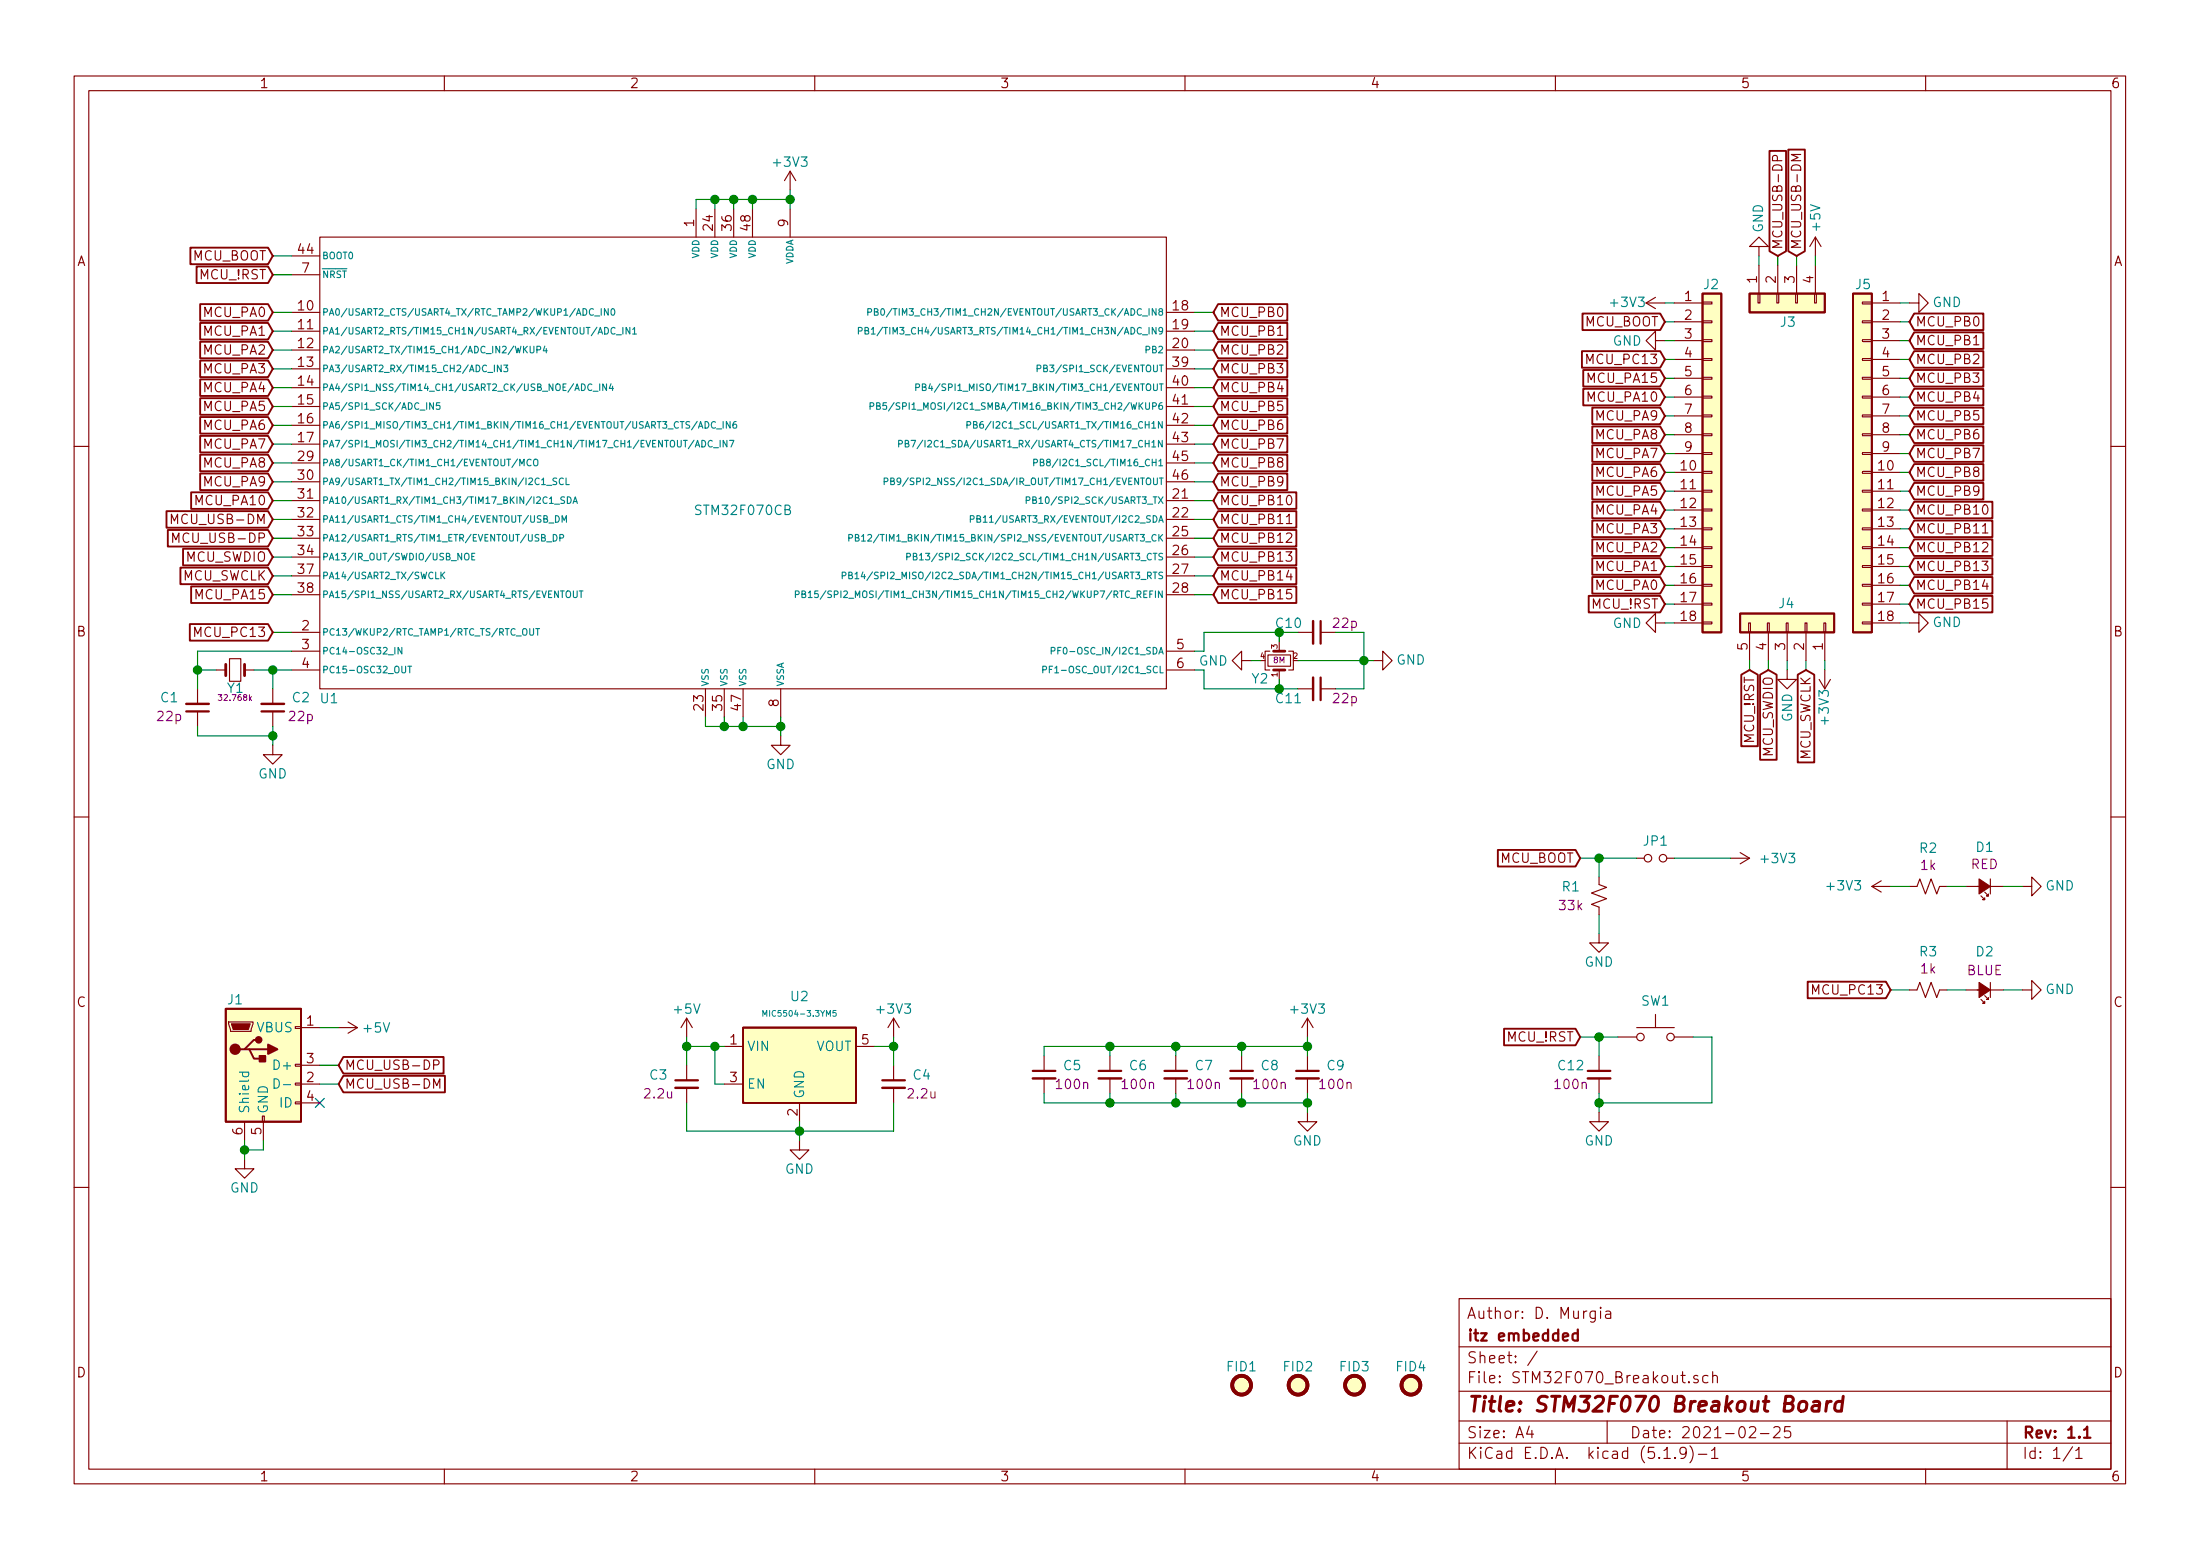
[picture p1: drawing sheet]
<svg xmlns="http://www.w3.org/2000/svg" width="297mm" height="210mm" viewBox="0 0 297 210" stroke-linecap="round" stroke-linejoin="round" font-family="sans-serif">
<g fill="none" stroke="#840000" stroke-width=".15">
<path d="M10 10.3h277v189.9h-277zM12 12.2h273v186.1h-273zM60 10.3v1.9M110 10.3v1.9M160 10.3v1.9M210 10.3v1.9M260 10.3v1.9M39.4 34.5h3.8M39.4 37.1h3.8M43.2 32h114.3v61h-114.3zM94 28.2v3.8M96.5 28.2v3.8"/>
<path d="M99.1 28.2v3.8M101.6 28.2v3.8M106.7 23.1l-.8 1.3M106.7 23.1v2.5M106.7 28.2v3.8M106.7 23.1l.7 1.3M237.4 39.6h.2v1.3h-.2zM237.5 33.3h1.3l-1.3-1.3-1.3 1.3h1.3v1.2M237.5 35.8v3.8M239.9 39.6h.3v1.3h-.3zM240 21.7l-.1-.6-.1-.1h-.4l-.1 .2v.5h1.3M240 35.8v3.8"/>
<path d="M242.4 39.6h.3v1.3h-.3zM242.6 35.8v3.8M243.1 20.8h-1.2l.9 .5-.9 .4h1.2M245 39.6h.2v1.3h-.2zM245.1 32v2.5M245.1 35.8v3.8M245.1 32l-.8 1.3M245.1 32l.8 1.3M39.4 42.2h3.8M39.4 44.7h3.8M39.4 47.2h3.8M39.4 49.8h3.8"/>
<path d="M39.4 52.3h3.8M39.4 54.9h3.8M39.4 57.4h3.8M39.4 59.9h3.8M157.5 42.2h3.8M157.5 44.7h3.8M157.5 47.2h3.8M157.5 49.8h3.8M157.5 52.3h3.8M157.5 54.9h3.8M157.5 57.4h3.8M157.5 59.9h3.8"/>
<path d="M222.2 40.9l1.3 .8M222.2 40.9h2.6M223.5 46v-1.3l-1.3 1.3 1.3 1.2v-1.2h1.3M223.5 40.1l-1.3 .8M226.1 40.9h3.8M226.1 43.4h3.8M226.1 46h3.8M226.1 48.5h3.8M226.1 51h3.8M226.1 53.6h3.8M226.1 56.1h3.8M226.1 58.7h3.8"/>
<path d="M229.9 58.5h1.2v.3h-1.2zM229.9 56h1.2v.3h-1.2zM229.9 53.5h1.2v.2h-1.2zM229.9 50.9h1.2v.3h-1.2zM229.9 48.4h1.2v.2h-1.2zM229.9 45.8h1.2v.3h-1.2zM229.9 43.3h1.2v.3h-1.2zM229.9 40.8h1.2v.2h-1.2zM251.5 58.5h1.2v.3h-1.2zM251.5 56h1.2v.3h-1.2zM251.5 53.5h1.2v.2h-1.2zM251.5 50.9h1.2v.3h-1.2z"/>
<path d="M251.5 48.4h1.2v.2h-1.2zM251.5 45.8h1.2v.3h-1.2zM251.5 43.3h1.2v.3h-1.2zM251.5 40.8h1.2v.2h-1.2zM252.7 40.9h3.8M252.7 43.4h3.8M252.7 46h3.8M252.7 48.5h3.8M252.7 51h3.8M252.7 53.6h3.8M252.7 56.1h3.8M252.7 58.7h3.8"/>
<path d="M257.8 40.9h1.3v-1.3l1.2 1.3-1.2 1.3v-1.3M10 60.2h2M23.1 70.7v-1.3l.4 .9 .5-.9v1.3M23.3 73.2v-1.3l.4 .9 .5-.9v1.3M39.4 67.6h3.8M39.4 70.1h3.8M39.4 72.6h3.8M39.4 75.2h3.8M39.4 77.7h3.8M39.4 62.5h3.8M39.4 65h3.8M157.5 67.6h3.8"/>
<path d="M157.5 70.1h3.8M157.5 72.6h3.8M157.5 75.2h3.8M157.5 77.7h3.8M157.5 62.5h3.8M157.5 65h3.8M173.7 70.7h.7M226.1 63.7h3.8M226.1 66.3h3.8M226.1 68.8h3.8M226.1 71.4h3.8M226.1 73.9h3.8"/>
<path d="M226.1 76.4h3.8M226.1 79h3.8M226.1 61.2h3.8M229.9 78.9h1.2v.2h-1.2zM229.9 76.3h1.2v.3h-1.2zM229.9 73.8h1.2v.2h-1.2zM229.9 71.2h1.2v.3h-1.2zM229.9 68.7h1.2v.3h-1.2zM229.9 66.2h1.2v.2h-1.2zM229.9 63.6h1.2v.3h-1.2zM229.9 61.1h1.2v.2h-1.2zM251.5 78.9h1.2v.2h-1.2z"/>
<path d="M251.5 76.3h1.2v.3h-1.2zM251.5 73.8h1.2v.2h-1.2zM251.5 71.2h1.2v.3h-1.2zM251.5 68.7h1.2v.3h-1.2zM251.5 66.2h1.2v.2h-1.2zM251.5 63.6h1.2v.3h-1.2zM251.5 61.1h1.2v.2h-1.2zM252.7 63.7h3.8M252.7 66.3h3.8M252.7 68.8h3.8M252.7 71.4h3.8M252.7 73.9h3.8"/>
<path d="M252.7 76.4h3.8M252.7 79h3.8M252.7 61.2h3.8M267.7 71.9h.7M285 60.2h2M26.7 93v2M26.7 96v2M29.2 90.4h1.3M31 88.9h1.5v3h-1.5zM33 90.4h1.3M36.8 93v2M36.8 96v2"/>
<path d="M39.4 85.3h3.8M39.4 90.4h3.8M39.4 80.3h3.8M39.4 87.9h3.8M95.2 93v3.8M97.8 93v3.8M100.3 93v3.8M105.4 99.3v1.3h1.3l-1.3 1.2-1.3-1.2h1.3M105.4 93v3.8M157.5 90.4h3.8M157.5 80.3h3.8M157.5 87.9h3.8"/>
<path d="M167.6 89.1v-1.2l-1.2 1.2 1.2 1.3v-1.3h1.3M171.2 88.4h3v1.5h-3zM171.4 87.9h-.6v2.5h.6M172.7 86.6v1.3M172.7 90.4v1.3M174 87.9h.6v2.5h-.6M175.3 93h2M175.3 85.3h2M178.3 93h2M178.3 85.3h2M185.4 89.1h1.3v-1.2l1.3 1.2-1.3 1.3v-1.3M223.5 84.1v-1.3l-1.3 1.3 1.3 1.2v-1.2h1.3"/>
<path d="M226.1 81.5h3.8M226.1 84.1h3.8M229.9 83.9h1.2v.3h-1.2zM229.9 81.4h1.2v.3h-1.2zM236.1 84.1h.2v1.2h-.2zM236.2 85.3v3.8M238.6 84.1h.3v1.2h-.3zM238.8 85.3v3.8M241.2 84.1h.2v1.2h-.2zM241.3 90.4v1.3h1.3l-1.3 1.3-1.3-1.3h1.3M241.3 85.3v3.8M243.7 84.1h.3v1.2h-.3z"/>
<path d="M243.8 85.3v3.8M245.6 91.7l.8 1.3M246.3 84.1h.2v1.2h-.2zM246.4 85.3v3.8M246.4 90.4v2.6M247.1 91.7l-.7 1.3M251.5 83.9h1.2v.3h-1.2zM251.5 81.4h1.2v.3h-1.2zM252.7 81.5h3.8M252.7 84.1h3.8M257.8 84.1h1.3v-1.3l1.2 1.3-1.2 1.2v-1.2M10 110.3h2"/>
<path d="M36.8 100.6v1.2h1.3l-1.3 1.3-1.2-1.3h1.2M215.9 118.4v1l1 .4-2 .7 2 .8-2 .7 1 .4v1M221 115.8h1M225 115.8h1.1M233.7 115.8h2.5M234.9 115.1l1.3 .7M236.2 115.8l-1.3 .8M252.7 119.6l1.3 .8M252.7 119.6h2.6M254 118.9l-1.3 .7M257.8 119.6h1l.4-1 .8 2 .7-2 .8 2 .4-1h1M265.4 119.6h5.1"/>
<path d="M268.7 118.6v2M273 119.6h1.3v-1.2l1.3 1.2-1.3 1.3v-1.3M285 110.3h2M30.9 137.9h3.3v.3l-.3 1h-2.8zM39.9 138.6h.7v.2h-.7zM40.6 138.7h2.6M45.7 138.7h2.6M47 137.9l1.3 .8M48.3 138.7l-1.3 .7M92.7 137.4l-.8 1.3M92.7 137.4v2.5M92.7 137.4l.8 1.3"/>
<path d="M120.6 137.4l-.7 1.3M120.6 137.4v2.5M120.6 137.4l.8 1.3M176.5 137.4l-.7 1.3M176.5 137.4v2.5M176.5 137.4l.8 1.3M215.9 126v1.2h1.3l-1.3 1.3-1.3-1.3h1.3M218.4 139.9h2.6M221 138.7h5.1M223.5 136.9v1.8M226.1 139.9h2.5M257.8 133.6h1l.4-1 .8 2 .7-2 .8 2 .4-1h1"/>
<path d="M265.4 133.6h5.1M267.5 120.9l.5 .5h-.3h.3v-.2M267.5 134.9l.5 .5h-.3h.3v-.3M268 120.4l.5 .5h-.3h.3v-.3M268 134.4l.5 .5h-.3h.3v-.3M268.7 132.6v2M273 133.6h1.3v-1.3l1.3 1.3-1.3 1.3v-1.3M33 156.5v1.2h1.3l-1.3 1.3-1.3-1.3h1.3M33 151.4v2.5M35.4 150.6h.3v.8h-.3zM35.6 151.4v2.5M39.9 148.7h.7v.3h-.7z"/>
<path d="M39.9 146.2h.7v.2h-.7zM39.9 143.6h.7v.3h-.7zM40.6 146.3h2.6M40.6 143.8h2.6M40.6 148.8h2.6M58.5 143.7h.5a.34 .34 0 0 0 .3-.3 .34 .34 0 0 0-.3-.4h-.5v1.3M58.5 146.9v-1.3l.5 .9 .4-.9v1.3M92.7 143.8v2M92.7 146.8v2M97.8 141.2h2.5M97.8 146.3h2.5M107.9 153.9v1.3h1.3l-1.3 1.3-1.2-1.3h1.2"/>
<path d="M107.9 148.8v2.6M115.6 141.2h2.5M120.6 143.8v2M120.6 146.8v2M141 142.5v2M141 145.5v2.1M149.9 142.5v2M149.9 145.5v2.1M158.7 142.5v2M158.7 145.5v2.1M167.6 142.5v2M167.6 145.5v2.1"/>
<path d="M176.5 150.1v1.3h1.3l-1.3 1.2-1.2-1.2h1.2M176.5 142.5v2M176.5 145.5v2.1M215.9 150.1v1.3h1.3l-1.3 1.2-1.3-1.2h1.3M215.9 142.5v2M215.9 145.5v2.1M10 160.2h2M197 175.3h88v23h-88zM215.4 176.9v1.2a.39 .39 0 0 1-.6 .3M215.4 177l-.4-.1-.3 .3 .1 .6 .2 .1 .4-.1M216.1 176.4v.2l.1-.1-.1-.1v.2M216.1 176.9v1"/>
<path d="M216.8 177l.2-.1 .4 .1 .1 .9M217.5 177.3l-.5 .1a.29 .29 0 0 0-.2 .2 .29 .29 0 0 0 .2 .3l.5-.1M285 160.2h2M60 198.3v1.9M110 198.3v1.9M160 198.3v1.9M197 194.8h88M197 191.8h88M197 187.8h88M197 181.8h88M206.5 192.5l-.4 1h1M206.8 193v1"/>
<path d="M207.5 182.3l-1.2 2M210 198.3v1.9M217 191.8v3M224.7 196.8h.8M226.2 196.7v.1l-.1-.1h.1v.1M227.7 196l-.1 .1a.48 .48 0 0 1-.7 .1l-.1-.2v-.4l.1-.2a.48 .48 0 0 1 .7 .1 1.27 1.27 0 0 1-.2 1.2l-.5 .1M228 186.5v.1v-.1v.1M228.2 195.1a1.71 1.71 0 0 1 0 2.3M229.2 185.7l-.3-.1-.2 .3a.48 .48 0 0 0 .5 .3l.1 .1-.1 .2-.1 .1-.4-.1M229.3 196.3h1.2M230.6 185.7a.53 .53 0 0 0-.7 0v.8a.53 .53 0 0 0 .7 0M231.1 195.8l.3-.3 .1-.2v1.5"/>
<path d="M231.1 196.8h.9M231.2 185.7a.38 .38 0 0 1 .7 .1v.8M231.2 185.1v1.5M236.2 192.7l.2-.2 .5 .1a.4 .4 0 0 1 .1 .6l-.9 .8h1M237.7 193.5h1.1M239.5 192.7l.2-.2h.4a.41 .41 0 0 1 .2 .7l-.9 .8h.9M241.7 192.5h-.7l-.1 .7h.1a.62 .62 0 0 1 .7 0l.1 .2-.1 .5-.2 .1h-.4l-.2-.1M260 198.3v1.9M271 191.8v6.5M279.8 195.2l-1.2 2M280.3 195.8l.3-.3 .1-.2v1.5M280.3 196.8h.8"/>
<circle cx="222.5" cy="115.8" r=".51"/>
<circle cx="224.5" cy="115.8" r=".51"/>
<circle cx="221.5" cy="139.9" r=".51"/>
<circle cx="225.6" cy="139.9" r=".51"/>
</g>
<g fill="none" stroke="#840000" stroke-width=".3">
<path d="M25.1 96h3.1M35.3 96h3.1M178.3 83.8v3.1M178.3 91.4v3.1M91.2 145.8h3M119.1 145.8h3.1M139.4 144.5h3.1M148.3 144.5h3.1M157.2 144.5h3.1M166.1 144.5h3.1M175 144.5h3.1M214.4 144.5h3"/>
<path d="M213 179.4v1.5M213 180a.53 .53 0 0 0-.6 .1v.7a.53 .53 0 0 0 .6 0M281.4 193l.3-.2 .1-.3v1.5M281.4 194h.8"/>
</g>
<path d="M243 189.3a.54 .54 0 0 1 .6-.2 .54 .54 0 0 1 .4 .4l-.1 .6a.56 .56 0 0 1-.5 .4 .56 .56 0 0 1-.6-.4l.1-.6zM244.9 189.2l.2-.1 .5 .1 .1 .2-.1 1M245.7 189.6l-.2 .1h-.5a.4 .4 0 0 0-.4 .3 .4 .4 0 0 0 .3 .4h.5l.2-.1M246.7 189.1l-.2 1.3M247.2 189.1a.54 .54 0 0 0-.6 .4M248.8 189.2a.68 .68 0 0 0-1 .3l-.1 .6 .1 .2 .2 .1 .6-.1M248.9 188.4l-.3 2" fill="none" stroke="#840000" stroke-width=".41"/>
<path d="M25.1 95h3.1M35.3 95h3.1M177.3 83.8v3.1M177.3 91.4v3.1M91.2 146.8h3M119.1 146.8h3.1M139.4 145.5h3.1M148.3 145.5h3.1M157.2 145.5h3.1M166.1 145.5h3.1M175 145.5h3.1M214.4 145.5h3" fill="none" stroke="#840000" stroke-width=".33"/>
<g fill="#840000" stroke="#840000" stroke-width=".15">
<path d="M267.2 118.6l1.5 1-1.5 1z"/>
<path d="M31.2 138.2h2.6l-.3 .7h-2z"/>
<path d="M267.2 132.6l1.5 1-1.5 1z"/>
</g>
<g fill="#ffffc2" stroke="#ffffc2" stroke-width=".14">
<path d="M100.3 138.7h15.3v10.1h-15.3z"/>
<path d="M234.9 82.8h12.7v2.5h-12.7z"/>
<path d="M236.2 39.6h10.2v2.6h-10.2z"/>
<path d="M250.2 39.6h2.5v45.7h-2.5z"/>
<path d="M229.9 39.6h2.5v45.7h-2.5z"/>
<path d="M30.5 136.1h10.1v15.3h-10.1z"/>
<circle cx="182.9" cy="186.9" r="1.27"/>
<circle cx="190.5" cy="186.9" r="1.27"/>
<circle cx="167.6" cy="186.9" r="1.27"/>
<circle cx="175.3" cy="186.9" r="1.27"/>
</g>
<g fill="none" stroke="#840000" stroke-width=".25">
<path d="M25.7 33.4h10.5l.6 1.1-.6 1.2h-10.5zM26.5 36h9.7l.6 1.1-.6 1.1h-9.7zM229.9 39.6h2.5v45.7h-2.5zM236.2 39.6h10.2v2.6h-10.2zM238.9 20.4h2.2v13.5l-1.1 .6-1.1-.6zM241.5 20.2h2.2v13.7l-1.1 .6-1.1-.6zM250.2 39.6h2.5v45.7h-2.5zM27 58.8h9.2l.6 1.1-.6 1.2h-9.2zM27 56.3h9.2l.6 1.1-.6 1.1h-9.2zM27 53.7h9.2l.6 1.2-.6 1.1h-9.2zM27 51.2h9.2l.6 1.1-.6 1.1h-9.2zM27 48.7h9.2l.6 1.1-.6 1.1h-9.2z"/>
<path d="M27 46.1h9.2l.6 1.1-.6 1.2h-9.2zM27 43.6h9.2l.6 1.1-.6 1.1h-9.2zM27 41h9.2l.6 1.2-.6 1.1h-9.2zM164.5 58.8h9.3v2.3h-9.3l-.7-1.2zM164.5 56.3h9.3v2.2h-9.3l-.7-1.1zM164.5 53.7h9.3v2.3h-9.3l-.7-1.1zM164.5 48.7h9.3v2.2h-9.3l-.7-1.1zM164.5 46.1h9.3v2.3h-9.3l-.7-1.2zM164.5 43.6h9.3v2.2h-9.3l-.7-1.1zM164.5 41h9.3v2.3h-9.3l-.7-1.1zM164.5 51.2h9.3v2.2h-9.3l-.7-1.1zM213.6 47.4h10.6l.6 1.1-.6 1.1h-10.6z"/>
<path d="M213.7 42.3h10.5l.6 1.1-.6 1.1h-10.5zM213.8 49.9h10.4l.6 1.1-.6 1.2h-10.4zM213.8 52.5h10.4l.6 1.1-.6 1.1h-10.4zM215 55h9.2l.6 1.1-.6 1.1h-9.2zM215 57.6h9.2l.6 1.1-.6 1.1h-9.2zM258.4 55h9.4v2.2h-9.4l-.6-1.1zM258.4 47.4h9.4v2.2h-9.4l-.6-1.1zM258.4 49.9h9.4v2.3h-9.4l-.6-1.2zM258.4 52.5h9.4v2.2h-9.4l-.6-1.1zM258.4 57.6h9.4v2.2h-9.4l-.6-1.1zM258.4 42.3h9.4v2.2h-9.4l-.6-1.1zM258.4 44.9h9.4v2.2h-9.4l-.6-1.1z"/>
<path d="M22.5 69h13.7l.6 1.1-.6 1.1h-13.7zM22.7 71.5h13.5l.6 1.1-.6 1.2h-13.5zM24.4 76.6h11.8l.6 1.1-.6 1.1h-11.8zM24.7 74.1h11.5l.6 1.1-.6 1.1h-11.5zM25.8 66.4h10.4l.6 1.2-.6 1.1h-10.4zM25.8 79.1h10.4l.6 1.2-.6 1.1h-10.4zM27 63.9h9.2l.6 1.1-.6 1.1h-9.2zM27 61.4h9.2l.6 1.1-.6 1.1h-9.2zM164.5 79.1h10.5v2.3h-10.5l-.7-1.1zM164.5 76.6h10.5v2.2h-10.5l-.7-1.1zM164.5 74.1h10.5v2.2h-10.5l-.7-1.1zM164.5 71.5h10.5v2.3h-10.5l-.7-1.2z"/>
<path d="M164.5 69h10.5v2.2h-10.5l-.7-1.1zM164.5 66.4h10.5v2.3h-10.5l-.7-1.1zM164.5 63.9h9.3v2.2h-9.3l-.7-1.1zM164.5 61.4h9.3v2.2h-9.3l-.7-1.1zM215 72.8h9.2l.6 1.1-.6 1.1h-9.2zM215 75.3h9.2l.6 1.1-.6 1.2h-9.2zM215 77.9h9.2l.6 1.1-.6 1.1h-9.2zM215 67.7h9.2l.6 1.1-.6 1.1h-9.2zM215 65.2h9.2l.6 1.1-.6 1.1h-9.2zM215 62.6h9.2l.6 1.1-.6 1.2h-9.2zM215 70.3h9.2l.6 1.1-.6 1.1h-9.2zM215 60.1h9.2l.6 1.1-.6 1.1h-9.2z"/>
<path d="M258.4 60.1h9.4v2.2h-9.4l-.6-1.1zM258.4 62.6h9.4v2.3h-9.4l-.6-1.2zM258.4 65.2h9.4v2.2h-9.4l-.6-1.1zM258.4 67.7h10.6v2.2h-10.6l-.6-1.1zM258.4 70.3h10.6v2.2h-10.6l-.6-1.1zM258.4 72.8h10.6v2.2h-10.6l-.6-1.1zM258.4 75.3h10.6v2.3h-10.6l-.6-1.2zM258.4 77.9h10.6v2.2h-10.6l-.6-1.1zM25.6 84.2h10.6l.6 1.1-.6 1.2h-10.6zM214.5 80.4h9.7l.6 1.1-.6 1.1h-9.7zM234.9 82.8h12.7v2.5h-12.7zM235.1 91.1l1.1-.7 1.1 .7v9.6h-2.2z"/>
<path d="M237.6 91.1l1.2-.7 1.1 .7v11.4h-2.3zM242.7 91.1l1.1-.7 1.2 .7v11.8h-2.3zM258.4 80.4h10.6v2.2h-10.6l-.6-1.1zM202.2 114.7h10.5l.7 1.1-.7 1.1h-10.5zM30.5 136.1h10.1v15.3h-10.1zM100.3 138.7h15.3v10.1h-15.3zM203.1 138.8h9.6l.7 1.1-.7 1.2h-9.6zM244.1 132.5h10.5l.7 1.1-.7 1.1h-10.5zM33 141.6h.7l.6 1.3h1.3M33.7 141.6h2.5M34.9 140.3h-.6l-1.3 1.3h-.6M46.4 142.6h13.5v2.3h-13.5l-.7-1.1z"/>
<path d="M46.4 145.2h13.7v2.2h-13.7l-.7-1.1z"/>
</g>
<path d="M103 137.2v-.8l.3 .5 .2-.5v.8M112.9 136.4h-.4l-.1 .3 .2-.1 .3 .1v.4l-.1 .1-.4-.1" fill="none" stroke="#008484" stroke-width=".14"/>
<path d="M30.5 89.7v1.5M33 89.7v1.5M172 90.4h1.5M172 87.9h1.5" fill="none" stroke="#840000" stroke-width=".38"/>
<g fill="none" stroke="#840000" stroke-width=".51">
<circle cx="167.6" cy="186.9" r="1.27"/>
<circle cx="175.3" cy="186.9" r="1.27"/>
<circle cx="182.9" cy="186.9" r="1.27"/>
<circle cx="190.5" cy="186.9" r="1.27"/>
</g>
<g fill="#840000" stroke="#840000" stroke-width=".25">
<path d="M35.1 142.5h.7v.8h-.7z"/>
<path d="M36.2 141l1.3 .6-1.3 .6z"/>
<circle cx="31.7" cy="141.6" r=".63"/>
<circle cx="34.9" cy="140.3" r=".38"/>
</g>
<g fill="none" stroke="#008484" stroke-width=".15">
<path d="M58.5 54.4v.8l-.5-.8v.8M59.4 54.4h-.4l-.1 .4 .4-.1 .1 .5h-.1h-.4M65.9 50.3h.6M66.8 49.3v.9M67.7 49.3v.9l-.5-.9v.9M68 49.3h.6l-.3 .3 .2 .1v.4l-.1 .1-.4-.1M70.8 47.1l.4 .5M71.2 46.7l-.5 .5M71.6 46.7v.8l.1 .1h.3l.1-.1v-.8M72.5 47.2h.4l.1-.4-.2-.1h-.3v.9M73.6 46.7l-.2 .6h.5M73.8 47v.6"/>
<path d="M78.5 51.8a.45 .45 0 0 1 .5 .5 .45 .45 0 0 1-.5 .4zM79.9 51.9a.4 .4 0 0 0-.5 .1 .4 .4 0 0 0 .1 .6l.2 .1 .2-.1M80.1 52.8h.6M80.1 41.8a.34 .34 0 0 0-.4-.1 .34 .34 0 0 0-.1 .5l.1 .3h.4M80.3 42.6h.7M81 51.8v.9M81.2 41.7v.8M81.9 51.8v.9l-.5-.9v.9M82.1 41.7v.8l-.5-.8v.8M82.5 51.8l-.2 .6h.5M82.6 41.7h.1a.47 .47 0 0 1 .3 .4 .47 .47 0 0 1-.3 .4 .59 .59 0 0 1-.1-.8zM82.7 52.1v.6"/>
<path d="M83 44.3a.34 .34 0 0 0-.4 0 .34 .34 0 0 0-.1 .4l.2 .4 .3-.1M83.2 45.2h.7M84.1 44.2v.9M85 44.2v.9l-.5-.9v.9M85.4 44.4l.3-.2v.9M85.4 45.1h.5M93.7 59.4l-.8 1.1M94.3 57.8l.3-.9 .3 .9M94.4 57.5h.4M94.8 59.4a.45 .45 0 0 1 .5 .5 .45 .45 0 0 1-.5 .4zM95.2 56.9a.45 .45 0 0 1 .5 .4 .45 .45 0 0 1-.5 .5zM96.2 59.5a.4 .4 0 0 0-.6 .1 .4 .4 0 0 0 .1 .6l.2 .1 .3-.1"/>
<path d="M96.6 57a.39 .39 0 0 0-.5 0 .39 .39 0 0 0 0 .6l.1 .2 .4-.1M96.7 57.9h.7M97.2 59.4v.9M97.6 56.9v.9M98.1 59.4v.9l-.5-.9v.9M98.5 59.4h.6l-.4 .9M98.6 56.9v.9l-.5-.9v.9M99.4 56.9h-.3l-.1 .4v.5h.4l.1-.2-.1-.3h-.4v.1M115.9 44.7l.4-.1 .1-.3-.1-.1h-.4v.9M116.8 44.6l.4-.1v-.2l-.1-.1h-.3v.9h.3l.2-.1v-.2l-.2-.2M117.2 42.1h.4l.1-.3-.2-.1h-.3v.8M117.5 54.8h.4l.1-.1-.1-.3h-.4v.8"/>
<path d="M117.7 44.4l.2-.2v.9M117.7 45.1h.5M118.1 42.1l.4-.1v-.2l-.1-.1h-.3v.8h.3h.1l.1-.2-.2-.2M118.4 54.8l.4-.1v-.2l-.1-.1h-.3v.8h.3h.1l.1-.2-.2-.2M119 41.8l.1-.1a.47 .47 0 0 1 .3 .4 .47 .47 0 0 1-.3 .4l-.2-.1zM119.2 44.2l-.8 1.1M119.3 44.2h.5M119.6 44.2v.9M119.7 54.4h-.4l-.1 .4 .4-.1 .1 .5h-.1h-.4M120.4 41.6l-.7 1.2M120.7 54.3l-.7 1.2M121.3 59.9h.4l.1-.2v-.2l-.1-.1h-.4v.9"/>
<path d="M121.5 54.4h-.3l-.2 .1v.2l.5 .2v.3h-.5M122.2 59.9l.4-.1v-.3l-.4-.1v.9h.4l.1-.1v-.2l-.2-.1M123 59.4h.6l-.4 .9M123.6 52.3l.5-.1v-.3l-.1-.1h-.4v.9M124.5 52.2h.5v-.3l-.2-.1h-.3v.9h.4l.1-.1v-.2l-.2-.2M124.6 59.4l-.8 1.1M125.6 51.8l-.2 .6h.5M125.8 52.1v.6M126.9 51.8l-.7 1.1M130.6 57.4l.4-.1 .1-.1-.1-.3h-.4v.9M131.4 57.3l.5-.1v-.2l-.2-.1h-.3v.9h.4h.1l.1-.3-.3-.2M132.7 56.9h-.2l-.2 .2v.5l.2 .2 .3-.1-.1-.4-.2-.1-.2 .2"/>
<path d="M140 49.8l.5-.1v-.3l-.1-.1h-.4v.9M140.9 49.7l.5-.1v-.2l-.2-.1h-.3v.9h.4l.1-.1v-.2l-.2-.2M58.8 77.2v.9h.5M59.5 77.2v.9M59.7 77.6l.3 .5M60 77.2l-.5 .5M62.8 74.8l.1-.1h.3a.54 .54 0 0 1-.1 .9 .28 .28 0 0 1-.4-.3zM63.7 75.1h.3M64.1 74.7h-.4v.9h.4M70.2 62.9v-.9l.3 .6 .3-.6v.9M71.7 62.1a.39 .39 0 0 0-.5 0 .39 .39 0 0 0 0 .6l.1 .1h.4M72.1 62.1l.1-.1a.31 .31 0 0 1 .4 .3v.4l-.2 .2-.2-.1a.69 .69 0 0 1-.1-.7z"/>
<path d="M73.1 65.4h.5M73.8 65.5h.7M73.8 73.1h.7M74.1 70.6h.7M74.2 67.9h.5M74.7 72.1a.45 .45 0 0 1 .5 .5 .45 .45 0 0 1-.5 .4zM74.9 68h.6M75 69.6a.45 .45 0 0 1 .5 .4 .45 .45 0 0 1-.5 .5zM75.2 64.6l-.4-.1-.1 .2v.2l.4 .2v.2l-.4 .1M75.6 72.6h.4l.1-.2-.1-.2-.4-.1v.9M75.9 70.5v-.9l.3 .6 .3-.6v.9M76 64.6a.34 .34 0 0 0-.4 0 .34 .34 0 0 0-.1 .4l.2 .4 .3-.1"/>
<path d="M76.2 67.1h-.3l-.2 .1 .1 .2 .3 .2 .1 .1-.1 .2h-.4M76.4 64.5v.9h.5M76.5 79.9l.2-.1h.2a.54 .54 0 0 1-.1 .8 .28 .28 0 0 1-.4-.2zM76.6 67.1a.45 .45 0 0 1 .5 .4 .45 .45 0 0 1-.5 .4zM77.4 67.9l.3-.8 .3 .8M77.4 79.8v.7l.2 .1h.2l.1-.1v-.7M77.4 67.7h.5M78.2 79.8h.5M78.5 79.8v.8M93.9 60.3l.3-.9 .3 .9M94 60.1h.4M96.3 60.4h.7"/>
<path d="M110.4 79.8h-.4v.4l.4-.1 .1 .4-.2 .1h-.3M111.5 79.7l-.8 1.2M112.3 79.8h-.5v.3l.4 .2 .1 .2-.2 .1h-.3M113.7 77.7l.4-.1 .1-.1v-.2l-.2-.1h-.3v.9M114.6 72.6h.4l.1-.2v-.2l-.2-.1h-.3v.9M114.6 77.6h.4v-.3l-.4-.1v.9h.3l.2-.2v-.1l-.2-.2M115.4 77.5l.3-.3v.9M115.4 78.1h.6M115.5 72.6l.4-.1 .1-.1-.1-.2-.4-.1v.9h.3l.2-.1v-.2l-.2-.1M116.3 72.4l.3-.3v.9M116.3 73h.5M116.5 77.2l-.2 .6h.5"/>
<path d="M116.7 77.5v.6M117.2 72.2l.3-.1 .2 .3-.6 .6h.6M117.8 77.2l-.8 1.1M118.7 72.1l-.8 1.1M119.4 65l.4-.1 .1-.1-.1-.2-.4-.1v.9M120.3 64.9h.4v-.3l-.1-.1h-.3v.9h.3h.1l.1-.3-.2-.2M121.6 64.9l-.1 .2h-.2l-.2-.2v-.2l.2-.2h.2l.1 .2a.65 .65 0 0 1-.1 .7h-.3M122.4 75.2l.5-.1v-.1v-.3h-.5v.9M122.6 64.5l-.7 1.1M123.3 75.1l.4-.1v-.2l-.1-.1h-.3v.9h.3l.1-.1 .1-.2-.2-.2M123.4 64.6l-.3-.1-.2 .2v.2l.5 .2v.2l-.5 .1M124.2 74.9l.2-.2v.9"/>
<path d="M124.2 75.6h.5M125 74.7h.5l-.3 .3 .2 .1 .1 .1v.3l-.2 .1-.3-.1M131 70.1l.4-.1 .1-.3-.1-.1h-.4v.9M131.9 70l.4-.1v-.2l-.1-.1h-.3v.9h.4l.1-.1v-.2l-.2-.2M138.6 67.5h.4l.1-.1-.1-.3h-.4v.8M139.4 67.5l.5-.1v-.2l-.1-.1h-.4v.8h.4h.1l.1-.2-.2-.2M139.6 62.5l.4-.1 .1-.1-.1-.3h-.4v.9M140.5 62.4l.4-.1v-.2l-.1-.1h-.3v.9h.3l.1-.1 .1-.2-.2-.2M141.5 62.4l-.2-.3 .2-.1h.2l.1 .1v.2l-.3 .1-.2 .1v.2l.2 .2 .3-.1v-.3l-.1-.1M53.3 87.4v.9M54.3 87.4v.9l-.6-.9v.9M54.3 89.9v.7l.1 .2h.3l.1-.2v-.7"/>
<path d="M55.1 89.9h.5M55.3 89.9v.9M70.6 85l.2-.2 .2 .1a.56 .56 0 0 1-.1 .8l-.3-.1zM71.5 84.8v.8l.2 .1h.3v-.1v-.8M72.3 84.8h.5M72.6 84.8v.9M107.4 80.2h.4l.1-.3-.2-.1h-.3v.8M108.3 80.2l.4-.1v-.2l-.1-.1h-.3v.8h.3h.2v-.2l-.2-.2M109.1 80l.3-.2v.8M109.1 80.6h.6M112.6 80.2h.5l.1-.1-.1-.3h-.5v.8M140.8 90.4l.4-.1 .1-.3-.2-.1h-.3v.9"/>
<path d="M141.7 90.3h.3M141.9 87.9l.5-.1v-.3l-.1-.1h-.4v.9M142.1 89.9h-.4v.9M142.8 87.8h.3M143.3 87.4h-.5v.9M32.3 144.7h1.3M32.8 144.7l-.1 .4 .3 .2h.4l.1-.1v-.5M37 145.6a.65 .65 0 0 1 .7 .5 .65 .65 0 0 1-.4 .8h-.3zM38.3 146.4h.9"/>
</g>
<g fill="none" stroke="#008400" stroke-width=".15">
<path d="M36.8 34.5h2.6M36.8 37.1h2.6M96.5 26.9v1.3M99.1 26.9v1.3M101.6 26.9v1.3M106.7 26.9h-12.7v1.3M106.7 25.6v2.6M237.5 34.5v1.3M240 34.5v1.3M242.6 34.5v1.3M245.1 34.5v1.3M36.8 42.2h2.6"/>
<path d="M36.8 49.8h2.6M36.8 44.7h2.6M36.8 47.2h2.6M36.8 52.3h2.6M36.8 54.9h2.6M36.8 57.4h2.6M36.8 59.9h2.6M161.3 42.2h2.5M161.3 49.8h2.5M161.3 44.7h2.5M161.3 47.2h2.5M161.3 52.3h2.5"/>
<path d="M161.3 54.9h2.5M161.3 57.4h2.5M161.3 59.9h2.5M224.8 43.4h1.3M224.8 40.9h1.3M224.8 58.7h1.3M224.8 56.1h1.3M224.8 53.6h1.3M224.8 51h1.3M224.8 48.5h1.3M224.8 46h1.3M256.5 43.4h1.3"/>
<path d="M256.5 40.9h1.3M256.5 58.7h1.3M256.5 56.1h1.3M256.5 53.6h1.3M256.5 51h1.3M256.5 48.5h1.3M256.5 46h1.3M36.8 70.1h2.6M36.8 72.6h2.6M36.8 75.2h2.6M36.8 77.7h2.6M36.8 62.5h2.6"/>
<path d="M36.8 65h2.6M36.8 67.6h2.6M161.3 70.1h2.5M161.3 72.6h2.5M161.3 75.2h2.5M161.3 77.7h2.5M161.3 62.5h2.5M161.3 65h2.5M161.3 67.6h2.5M224.8 68.8h1.3M224.8 73.9h1.3M224.8 71.4h1.3"/>
<path d="M224.8 61.2h1.3M224.8 63.7h1.3M224.8 66.3h1.3M224.8 79h1.3M224.8 76.4h1.3M256.5 68.8h1.3M256.5 73.9h1.3M256.5 71.4h1.3M256.5 61.2h1.3M256.5 63.7h1.3M256.5 66.3h1.3M256.5 79h1.3"/>
<path d="M256.5 76.4h1.3M26.7 90.4h2.5M26.7 98v1.3h10.1M34.3 90.4h5.1M36.8 85.3h2.6M36.8 80.3h2.6M36.8 90.4v2.6M36.8 98v2.6M39.4 87.9h-12.7v5.1M95.2 96.8v1.2h10.2M97.8 96.8v1.2M100.3 96.8v1.2"/>
<path d="M105.4 96.8v2.5M161.3 80.3h2.5M161.3 90.4h1.3v2.6h12.7M168.9 89.1h1.3M172.7 86.6v-1.3h-10.1v2.6h-1.3M172.7 91.7v1.3M175.3 89.1h10.1M180.3 85.3h3.8v7.7h-3.8M224.8 84.1h1.3M224.8 81.5h1.3M236.2 89.1v1.3M238.8 89.1v1.3"/>
<path d="M241.3 89.1v1.3M243.8 89.1v1.3M246.4 89.1v1.3M256.5 84.1h1.3M256.5 81.5h1.3M213.4 115.8h7.6M215.9 115.8v2.6M226.1 115.8h7.6M255.3 119.6h2.5M262.9 119.6h2.5M270.5 119.6h2.5M43.2 138.7h2.5"/>
<path d="M92.7 139.9v3.9M120.6 139.9v3.9M176.5 139.9v2.6M213.4 139.9h5M215.9 123.4v2.6M215.9 139.9v2.6M228.6 139.9h2.5v8.9h-15.2M255.3 133.6h2.5M262.9 133.6h2.5M270.5 133.6h2.5M33 153.9v2.6M35.6 153.9v1.3h-2.6"/>
<path d="M43.2 143.8h2.5M43.2 146.3h2.5M92.7 141.2h5.1M92.7 148.8v3.8h27.9v-3.8M96.5 141.2v5.1h1.3M107.9 151.4v2.5M118.1 141.2h2.5M141 147.6v1.2h35.5M149.9 141.2v1.3M149.9 147.6v1.2M158.7 141.2v1.3M158.7 147.6v1.2"/>
<path d="M167.6 141.2v1.3M167.6 147.6v1.2M176.5 141.2h-35.5v1.3M176.5 147.6v2.5M215.9 147.6v2.5"/>
</g>
<g fill="#008400" stroke="#008400" stroke-width=".25">
<circle cx="96.5" cy="141.2" r=".51"/>
<circle cx="172.7" cy="85.3" r=".51"/>
<circle cx="120.7" cy="141.2" r=".51"/>
<circle cx="176.5" cy="148.8" r=".51"/>
<circle cx="92.7" cy="141.2" r=".51"/>
<circle cx="184.2" cy="89.1" r=".51"/>
<circle cx="106.7" cy="26.9" r=".51"/>
<circle cx="158.8" cy="148.8" r=".51"/>
<circle cx="108" cy="152.6" r=".51"/>
<circle cx="167.6" cy="141.2" r=".51"/>
<circle cx="149.9" cy="141.2" r=".51"/>
<circle cx="158.8" cy="141.2" r=".51"/>
<circle cx="176.5" cy="141.2" r=".51"/>
<circle cx="149.9" cy="148.8" r=".51"/>
<circle cx="167.6" cy="148.8" r=".51"/>
<circle cx="172.7" cy="93" r=".51"/>
<circle cx="36.8" cy="90.4" r=".51"/>
<circle cx="36.8" cy="99.3" r=".51"/>
<circle cx="26.7" cy="90.4" r=".51"/>
<circle cx="105.4" cy="98" r=".51"/>
<circle cx="215.9" cy="139.9" r=".51"/>
<circle cx="215.9" cy="148.8" r=".51"/>
<circle cx="101.6" cy="26.9" r=".51"/>
<circle cx="96.5" cy="26.9" r=".51"/>
<circle cx="99.1" cy="26.9" r=".51"/>
<circle cx="100.3" cy="98" r=".51"/>
<circle cx="97.8" cy="98" r=".51"/>
<circle cx="33" cy="155.2" r=".51"/>
<circle cx="215.9" cy="115.8" r=".51"/>
</g>
<path d="M42.6 148.2l1.2 1.2M43.8 148.2l-1.2 1.2" fill="none" stroke="#000084" stroke-width=".15"/>
<text font-size="2.8" fill="#840000" x="198" y="190.5">Title: STM32F070 Breakout Board</text>
<g font-size="2.1" fill="#840000">
<text x="198" y="178">Author: D. Murgia</text>
<text x="198" y="184">Sheet: /</text>
<text x="198" y="181">itz embedded</text>
<text x="198" y="186.7">File: STM32F070_Breakout.sch</text>
<text x="198" y="196.9">KiCad E.D.A. kicad (5.1.9)-1</text>
<text x="198" y="194.1">Size: A4</text>
<text x="220" y="194.1">Date: 2021-02-25</text>
<text x="273" y="194.1">Rev: 1.1</text>
<text x="273" y="196.9">Id: 1/1</text>
</g>
<g font-size="1.8" fill="#840000">
<text x="35" y="11.9">1</text>
<text x="85" y="11.9">2</text>
<text x="135" y="11.9">3</text>
<text x="185" y="11.9">4</text>
<text x="235" y="11.9">5</text>
<text x="285" y="11.9">6</text>
<text x="10.4" y="35.9">A</text>
<text x="25.9" y="35.2">MCU_BOOT</text>
<text x="40.3" y="34.3">44</text>
<text x="93.7" y="30.6" transform="rotate(-90 93.7 30.6)">1</text>
<text x="96.3" y="31.1" transform="rotate(-90 96.3 31.1)">24</text>
<text x="98.8" y="31.1" transform="rotate(-90 98.8 31.1)">36</text>
<text x="101.3" y="31.1" transform="rotate(-90 101.3 31.1)">48</text>
<text x="106.4" y="30.6" transform="rotate(-90 106.4 30.6)">9</text>
<text x="240.7" y="33.8" transform="rotate(-90 240.7 33.8)">MCU_USB-DP</text>
<text x="243.2" y="33.8" transform="rotate(-90 243.2 33.8)">MCU_USB-DM</text>
<text x="285.4" y="35.9">A</text>
<text x="26.9" y="37.7">MCU_!RST</text>
<text x="40.3" y="41.9">10</text>
<text x="40.8" y="36.8">7</text>
<text x="158.4" y="41.9">18</text>
<text x="227.5" y="40.6">1</text>
<text x="237.2" y="38.2" transform="rotate(-90 237.2 38.2)">1</text>
<text x="239.8" y="38.2" transform="rotate(-90 239.8 38.2)">2</text>
<text x="242.3" y="38.2" transform="rotate(-90 242.3 38.2)">3</text>
<text x="244.9" y="38.2" transform="rotate(-90 244.9 38.2)">4</text>
<text x="254.2" y="40.6">1</text>
<text x="27.6" y="47.9">MCU_PA2</text>
<text x="27.6" y="45.3">MCU_PA1</text>
<text x="27.6" y="42.8">MCU_PA0</text>
<text x="40.3" y="44.4">11</text>
<text x="40.3" y="47">12</text>
<text x="158.4" y="44.4">19</text>
<text x="158.4" y="47">20</text>
<text x="164.6" y="47.9">MCU_PB2</text>
<text x="164.6" y="45.3">MCU_PB1</text>
<text x="164.6" y="42.8">MCU_PB0</text>
<text x="213.9" y="44.1">MCU_BOOT</text>
<text x="227.5" y="43.2">2</text>
<text x="227.5" y="45.7">3</text>
<text x="254.2" y="43.2">2</text>
<text x="254.2" y="45.7">3</text>
<text x="258.6" y="44.1">MCU_PB0</text>
<text x="258.6" y="46.6">MCU_PB1</text>
<text x="27.6" y="53">MCU_PA4</text>
<text x="27.6" y="50.4">MCU_PA3</text>
<text x="40.3" y="49.5">13</text>
<text x="40.3" y="52.1">14</text>
<text x="158.4" y="49.5">39</text>
<text x="158.4" y="52.1">40</text>
<text x="164.6" y="50.4">MCU_PB3</text>
<text x="164.6" y="53">MCU_PB4</text>
<text x="214.6" y="49.1">MCU_PC13</text>
<text x="214.6" y="51.7">MCU_PA15</text>
<text x="227.5" y="48.3">4</text>
<text x="227.5" y="50.8">5</text>
<text x="227.5" y="53.3">6</text>
<text x="254.2" y="48.3">4</text>
<text x="254.2" y="50.8">5</text>
<text x="254.2" y="53.3">6</text>
<text x="258.6" y="49.1">MCU_PB2</text>
<text x="258.6" y="51.7">MCU_PB3</text>
<text x="27.6" y="58">MCU_PA6</text>
<text x="27.6" y="55.5">MCU_PA5</text>
<text x="40.3" y="54.6">15</text>
<text x="40.3" y="57.1">16</text>
<text x="40.3" y="59.7">17</text>
<text x="158.4" y="54.6">41</text>
<text x="158.4" y="57.1">42</text>
<text x="158.4" y="59.7">43</text>
<text x="164.6" y="58">MCU_PB6</text>
<text x="164.6" y="55.5">MCU_PB5</text>
<text x="214.6" y="54.2">MCU_PA10</text>
<text x="215.5" y="56.8">MCU_PA9</text>
<text x="215.5" y="59.3">MCU_PA8</text>
<text x="227.5" y="55.9">7</text>
<text x="227.5" y="58.4">8</text>
<text x="254.2" y="55.9">7</text>
<text x="254.2" y="58.4">8</text>
<text x="258.6" y="56.8">MCU_PB5</text>
<text x="258.6" y="54.2">MCU_PB4</text>
<text x="258.6" y="59.3">MCU_PB6</text>
<text x="27.6" y="65.7">MCU_PA9</text>
<text x="27.6" y="63.1">MCU_PA8</text>
<text x="27.6" y="60.6">MCU_PA7</text>
<text x="40.3" y="62.2">29</text>
<text x="40.3" y="64.8">30</text>
<text x="158.4" y="62.2">45</text>
<text x="158.4" y="64.8">46</text>
<text x="164.6" y="65.7">MCU_PB9</text>
<text x="164.6" y="63.1">MCU_PB8</text>
<text x="164.6" y="60.6">MCU_PB7</text>
<text x="215.5" y="64.4">MCU_PA6</text>
<text x="215.5" y="61.8">MCU_PA7</text>
<text x="227" y="63.5">10</text>
<text x="227.5" y="61">9</text>
<text x="253.7" y="63.5">10</text>
<text x="254.2" y="61">9</text>
<text x="258.6" y="61.8">MCU_PB7</text>
<text x="258.6" y="64.4">MCU_PB8</text>
<text x="24" y="70.7">MCU_USB-DM</text>
<text x="26.6" y="68.2">MCU_PA10</text>
<text x="40.3" y="67.3">31</text>
<text x="40.3" y="69.8">32</text>
<text x="158.4" y="67.3">21</text>
<text x="158.4" y="69.8">22</text>
<text x="164.6" y="70.7">MCU_PB11</text>
<text x="164.6" y="68.2">MCU_PB10</text>
<text x="215.5" y="69.5">MCU_PA4</text>
<text x="215.5" y="66.9">MCU_PA5</text>
<text x="227" y="66">11</text>
<text x="227" y="68.6">12</text>
<text x="227" y="71.1">13</text>
<text x="253.7" y="66">11</text>
<text x="253.7" y="68.6">12</text>
<text x="253.7" y="71.1">13</text>
<text x="258.6" y="66.9">MCU_PB9</text>
<text x="258.6" y="69.5">MCU_PB10</text>
<text x="24.3" y="73.3">MCU_USB-DP</text>
<text x="25" y="75.8">MCU_SWDIO</text>
<text x="40.3" y="72.4">33</text>
<text x="40.3" y="74.9">34</text>
<text x="40.3" y="77.5">37</text>
<text x="158.4" y="72.4">25</text>
<text x="158.4" y="74.9">26</text>
<text x="158.4" y="77.5">27</text>
<text x="164.6" y="75.8">MCU_PB13</text>
<text x="164.6" y="73.3">MCU_PB12</text>
<text x="215.5" y="74.5">MCU_PA2</text>
<text x="215.5" y="77.1">MCU_PA1</text>
<text x="215.5" y="72">MCU_PA3</text>
<text x="227" y="73.7">14</text>
<text x="227" y="76.2">15</text>
<text x="253.7" y="73.7">14</text>
<text x="253.7" y="76.2">15</text>
<text x="258.6" y="72">MCU_PB11</text>
<text x="258.6" y="74.5">MCU_PB12</text>
<text x="258.6" y="77.1">MCU_PB13</text>
<text x="24.5" y="78.4">MCU_SWCLK</text>
<text x="26.6" y="80.9">MCU_PA15</text>
<text x="40.3" y="80">38</text>
<text x="158.4" y="80">28</text>
<text x="164.6" y="80.9">MCU_PB15</text>
<text x="164.6" y="78.4">MCU_PB14</text>
<text x="214.9" y="82.2">MCU_!RST</text>
<text x="215.5" y="79.6">MCU_PA0</text>
<text x="227" y="78.7">16</text>
<text x="227" y="81.3">17</text>
<text x="227" y="83.8">18</text>
<text x="253.7" y="78.7">16</text>
<text x="253.7" y="81.3">17</text>
<text x="253.7" y="83.8">18</text>
<text x="258.6" y="79.6">MCU_PB14</text>
<text x="258.6" y="82.2">MCU_PB15</text>
<text x="10.4" y="85.9">B</text>
<text x="26.6" y="86">MCU_PC13</text>
<text x="40.8" y="85.1">2</text>
<text x="40.8" y="87.6">3</text>
<text x="158.9" y="87.6">5</text>
<text x="236" y="87.7" transform="rotate(-90 236 87.7)">5</text>
<text x="238.5" y="87.7" transform="rotate(-90 238.5 87.7)">4</text>
<text x="241" y="87.7" transform="rotate(-90 241 87.7)">3</text>
<text x="243.6" y="87.7" transform="rotate(-90 243.6 87.7)">2</text>
<text x="246.1" y="87.7" transform="rotate(-90 246.1 87.7)">1</text>
<text x="285.4" y="85.9">B</text>
<text x="40.8" y="90.2">4</text>
<text x="95" y="95.8" transform="rotate(-90 95 95.8)">23</text>
<text x="97.5" y="95.8" transform="rotate(-90 97.5 95.8)">35</text>
<text x="100.1" y="95.8" transform="rotate(-90 100.1 95.8)">47</text>
<text x="105.2" y="95.3" transform="rotate(-90 105.2 95.3)">8</text>
<text x="158.9" y="90.2">6</text>
<text x="236.9" y="100.3" transform="rotate(-90 236.9 100.3)">MCU_!RST</text>
<text x="239.4" y="102.2" transform="rotate(-90 239.4 102.2)">MCU_SWDIO</text>
<text x="244.5" y="102.7" transform="rotate(-90 244.5 102.7)">MCU_SWCLK</text>
<text x="202.5" y="116.5">MCU_BOOT</text>
<text x="10.4" y="135.9">C</text>
<text x="245.1" y="134.2">MCU_PC13</text>
<text x="285.4" y="135.9">C</text>
<text x="41.4" y="138.4">1</text>
<text x="41.4" y="143.5">3</text>
<text x="98.6" y="141">1</text>
<text x="116.4" y="141">5</text>
<text x="203.4" y="140.6">MCU_!RST</text>
<text x="41.4" y="146">2</text>
<text x="41.4" y="148.6">4</text>
<text x="46.5" y="144.4">MCU_USB-DP</text>
<text x="46.5" y="146.9">MCU_USB-DM</text>
<text x="98.6" y="146">3</text>
<text x="32.8" y="153.1" transform="rotate(-90 32.8 153.1)">6</text>
<text x="35.3" y="153.1" transform="rotate(-90 35.3 153.1)">5</text>
<text x="107.7" y="150.6" transform="rotate(-90 107.7 150.6)">2</text>
<text x="10.4" y="185.9">D</text>
<text x="285.4" y="185.9">D</text>
<text x="35" y="199.9">1</text>
<text x="85" y="199.9">2</text>
<text x="135" y="199.9">3</text>
<text x="185" y="199.9">4</text>
<text x="235" y="199.9">5</text>
<text x="285" y="199.9">6</text>
</g>
<g font-size="1.8" fill="#008484">
<text x="104.6" y="22.5">+3V3</text>
<text x="238" y="31.4" transform="rotate(-90 238 31.4)">GND</text>
<text x="245.8" y="31.1" transform="rotate(-90 245.8 31.1)">+5V</text>
<text x="217.6" y="41.4">+3V3</text>
<text x="230.1" y="39">J2</text>
<text x="250.6" y="39">J5</text>
<text x="260.9" y="41.4">GND</text>
<text x="217.8" y="46.7">GND</text>
<text x="240.4" y="44.1">J3</text>
<text x="94.2" y="69.5">STM32F070CB</text>
<text x="240.2" y="82.1">J4</text>
<text x="161.9" y="89.8">GND</text>
<text x="188.5" y="89.7">GND</text>
<text x="217.8" y="84.8">GND</text>
<text x="260.9" y="84.6">GND</text>
<text x="21.7" y="94.8">C1</text>
<text x="30.7" y="93.5">Y1</text>
<text x="39.5" y="94.8">C2</text>
<text x="43.3" y="94.9">U1</text>
<text x="169.1" y="92.2">Y2</text>
<text x="172.4" y="94.9">C11</text>
<text x="242" y="97.5" transform="rotate(-90 242 97.5)">GND</text>
<text x="246.9" y="97.6" transform="rotate(-90 246.9 97.6)">+3V3</text>
<text x="34.9" y="105.1">GND</text>
<text x="103.5" y="103.8">GND</text>
<text x="221.9" y="114.1">JP1</text>
<text x="237.9" y="116.5">+3V3</text>
<text x="259.2" y="115.1">R2</text>
<text x="266.9" y="115">D1</text>
<text x="211" y="120.3">R1</text>
<text x="246.8" y="120.2">+3V3</text>
<text x="276.2" y="120.2">GND</text>
<text x="213.9" y="130.5">GND</text>
<text x="259.2" y="129.1">R3</text>
<text x="266.9" y="129.1">D2</text>
<text x="30.8" y="135.6">J1</text>
<text x="91.1" y="136.8">+5V</text>
<text x="106.8" y="135.1">U2</text>
<text x="118.6" y="136.8">+3V3</text>
<text x="174.4" y="136.8">+3V3</text>
<text x="221.6" y="135.7">SW1</text>
<text x="276.2" y="134.2">GND</text>
<text x="34.7" y="139.3">VBUS</text>
<text x="49.2" y="139.4">+5V</text>
<text x="100.8" y="141.9">VIN</text>
<text x="110.2" y="141.9">VOUT</text>
<text x="37.3" y="144.4">D+</text>
<text x="37.8" y="149.5">ID</text>
<text x="87.8" y="145.7">C3</text>
<text x="100.8" y="146.9">EN</text>
<text x="108.6" y="148.3" transform="rotate(-90 108.6 148.3)">GND</text>
<text x="123.3" y="145.7">C4</text>
<text x="143.7" y="144.4">C5</text>
<text x="152.6" y="144.4">C6</text>
<text x="161.4" y="144.4">C7</text>
<text x="170.3" y="144.4">C8</text>
<text x="179.2" y="144.4">C9</text>
<text x="210.5" y="144.4">C12</text>
<text x="33.7" y="150.4" transform="rotate(-90 33.7 150.4)">Shield</text>
<text x="36.2" y="150.4" transform="rotate(-90 36.2 150.4)">GND</text>
<text x="174.6" y="154.6">GND</text>
<text x="213.9" y="154.6">GND</text>
<text x="31.1" y="161">GND</text>
<text x="106" y="158.4">GND</text>
<text x="165.7" y="185.1">FID1</text>
<text x="173.4" y="185.1">FID2</text>
<text x="181" y="185.1">FID3</text>
<text x="188.6" y="185.1">FID4</text>
</g>
<text font-size="1.8" fill="#008400" x="172.4" y="84.8">C10</text>
<g font-size="1.8" fill="#840084">
<text x="180.1" y="84.8">22p</text>
<text x="180.1" y="94.9">22p</text>
<text x="21.3" y="97.3">22p</text>
<text x="39.1" y="97.3">22p</text>
<text x="259.4" y="117.4">1k</text>
<text x="266.1" y="117.3">RED</text>
<text x="210.6" y="122.9">33k</text>
<text x="259.4" y="131.4">1k</text>
<text x="265.6" y="131.6">BLUE</text>
<text x="87.1" y="148.3">2.2u</text>
<text x="122.7" y="148.3">2.2u</text>
<text x="142.8" y="147">100n</text>
<text x="151.7" y="147">100n</text>
<text x="160.6" y="147">100n</text>
<text x="169.4" y="147">100n</text>
<text x="178.3" y="147">100n</text>
<text x="210.1" y="147">100n</text>
</g>
<g font-size="1.2" fill="#008484">
<text x="43.4" y="35">BOOT0</text>
<text x="94.4" y="34.9" transform="rotate(-90 94.4 34.9)">VDD</text>
<text x="97" y="34.9" transform="rotate(-90 97 34.9)">VDD</text>
<text x="99.5" y="34.9" transform="rotate(-90 99.5 34.9)">VDD</text>
<text x="102" y="34.9" transform="rotate(-90 102 34.9)">VDD</text>
<text x="107.1" y="35.8" transform="rotate(-90 107.1 35.8)">VDDA</text>
<text x="43.4" y="37.5">NRST</text>
<text x="43.4" y="42.6">PA0/USART2_CTS/USART4_TX/RTC_TAMP2/WKUP1/ADC_IN0</text>
<text x="43.4" y="45.1">PA1/USART2_RTS/TIM15_CH1N/USART4_RX/EVENTOUT/ADC_IN1</text>
<text x="43.4" y="47.7">PA2/USART2_TX/TIM15_CH1/ADC_IN2/WKUP4</text>
<text x="120.1" y="45.1">PB1/TIM3_CH4/USART3_RTS/TIM14_CH1/TIM1_CH3N/ADC_IN9</text>
<text x="120.8" y="42.6">PB0/TIM3_CH3/TIM1_CH2N/EVENTOUT/USART3_CK/ADC_IN8</text>
<text x="154.8" y="47.7">PB2</text>
<text x="43.4" y="50.2">PA3/USART2_RX/TIM15_CH2/ADC_IN3</text>
<text x="43.4" y="52.8">PA4/SPI1_NSS/TIM14_CH1/USART2_CK/USB_NOE/ADC_IN4</text>
<text x="126.9" y="52.8">PB4/SPI1_MISO/TIM17_BKIN/TIM3_CH1/EVENTOUT</text>
<text x="141.4" y="50.2">PB3/SPI1_SCK/EVENTOUT</text>
<text x="43.4" y="55.3">PA5/SPI1_SCK/ADC_IN5</text>
<text x="43.4" y="57.8">PA6/SPI1_MISO/TIM3_CH1/TIM1_BKIN/TIM16_CH1/EVENTOUT/USART3_CTS/ADC_IN6</text>
<text x="121.9" y="55.3">PB5/SPI1_MOSI/I2C1_SMBA/TIM16_BKIN/TIM3_CH2/WKUP6</text>
<text x="133.2" y="57.8">PB6/I2C1_SCL/USART1_TX/TIM16_CH1N</text>
<text x="43.4" y="60.4">PA7/SPI1_MOSI/TIM3_CH2/TIM14_CH1/TIM1_CH1N/TIM17_CH1/EVENTOUT/ADC_IN7</text>
<text x="43.4" y="62.9">PA8/USART1_CK/TIM1_CH1/EVENTOUT/MCO</text>
<text x="43.4" y="65.5">PA9/USART1_TX/TIM1_CH2/TIM15_BKIN/I2C1_SCL</text>
<text x="123.3" y="65.5">PB9/SPI2_NSS/I2C1_SDA/IR_OUT/TIM17_CH1/EVENTOUT</text>
<text x="124.5" y="60.4">PB7/I2C1_SDA/USART1_RX/USART4_CTS/TIM17_CH1N</text>
<text x="141.7" y="62.9">PB8/I2C1_SCL/TIM16_CH1</text>
<text x="43.4" y="68">PA10/USART1_RX/TIM1_CH3/TIM17_BKIN/I2C1_SDA</text>
<text x="43.4" y="70.5">PA11/USART1_CTS/TIM1_CH4/EVENTOUT/USB_DM</text>
<text x="133.1" y="70.5">PB11/USART3_RX/EVENTOUT/I2C2_SDA</text>
<text x="140.2" y="68">PB10/SPI2_SCK/USART3_TX</text>
<text x="43.4" y="73.1">PA12/USART1_RTS/TIM1_ETR/EVENTOUT/USB_DP</text>
<text x="43.4" y="75.6">PA13/IR_OUT/SWDIO/USB_NOE</text>
<text x="118.6" y="73.1">PB12/TIM1_BKIN/TIM15_BKIN/SPI2_NSS/EVENTOUT/USART3_CK</text>
<text x="126" y="75.6">PB13/SPI2_SCK/I2C2_SCL/TIM1_CH1N/USART3_CTS</text>
<text x="43.4" y="78.2">PA14/USART2_TX/SWCLK</text>
<text x="43.4" y="80.7">PA15/SPI1_NSS/USART2_RX/USART4_RTS/EVENTOUT</text>
<text x="113" y="80.7">PB15/SPI2_MOSI/TIM1_CH3N/TIM15_CH1N/TIM15_CH2/WKUP7/RTC_REFIN</text>
<text x="118.3" y="78.2">PB14/SPI2_MISO/I2C2_SDA/TIM1_CH2N/TIM15_CH1/USART3_RTS</text>
<text x="43.4" y="85.8">PC13/WKUP2/RTC_TAMP1/RTC_TS/RTC_OUT</text>
<text x="43.4" y="88.3">PC14-OSC32_IN</text>
<text x="143.7" y="88.3">PF0-OSC_IN/I2C1_SDA</text>
<text x="43.4" y="90.9">PC15-OSC32_OUT</text>
<text x="95.7" y="92.7" transform="rotate(-90 95.7 92.7)">VSS</text>
<text x="98.2" y="92.7" transform="rotate(-90 98.2 92.7)">VSS</text>
<text x="100.8" y="92.7" transform="rotate(-90 100.8 92.7)">VSS</text>
<text x="105.8" y="92.7" transform="rotate(-90 105.8 92.7)">VSSA</text>
<text x="142.4" y="90.9">PF1-OSC_OUT/I2C1_SCL</text>
</g>
<g font-size="1.1" fill="#840000">
<text x="170.2" y="88.9">4</text>
<text x="172.5" y="87.5" transform="rotate(-90 172.5 87.5)">3</text>
<text x="174.7" y="88.9">2</text>
<text x="172.5" y="91.3" transform="rotate(-90 172.5 91.3)">1</text>
</g>
<g font-size="1.1" fill="#840084">
<text x="172" y="89.5">8M</text>
<text x="29.8" y="94.6">32.768k</text>
</g>
<text font-size="1.1" fill="#008484" x="103.7" y="137.2">MIC5504-3.3YM5</text>
</svg>
